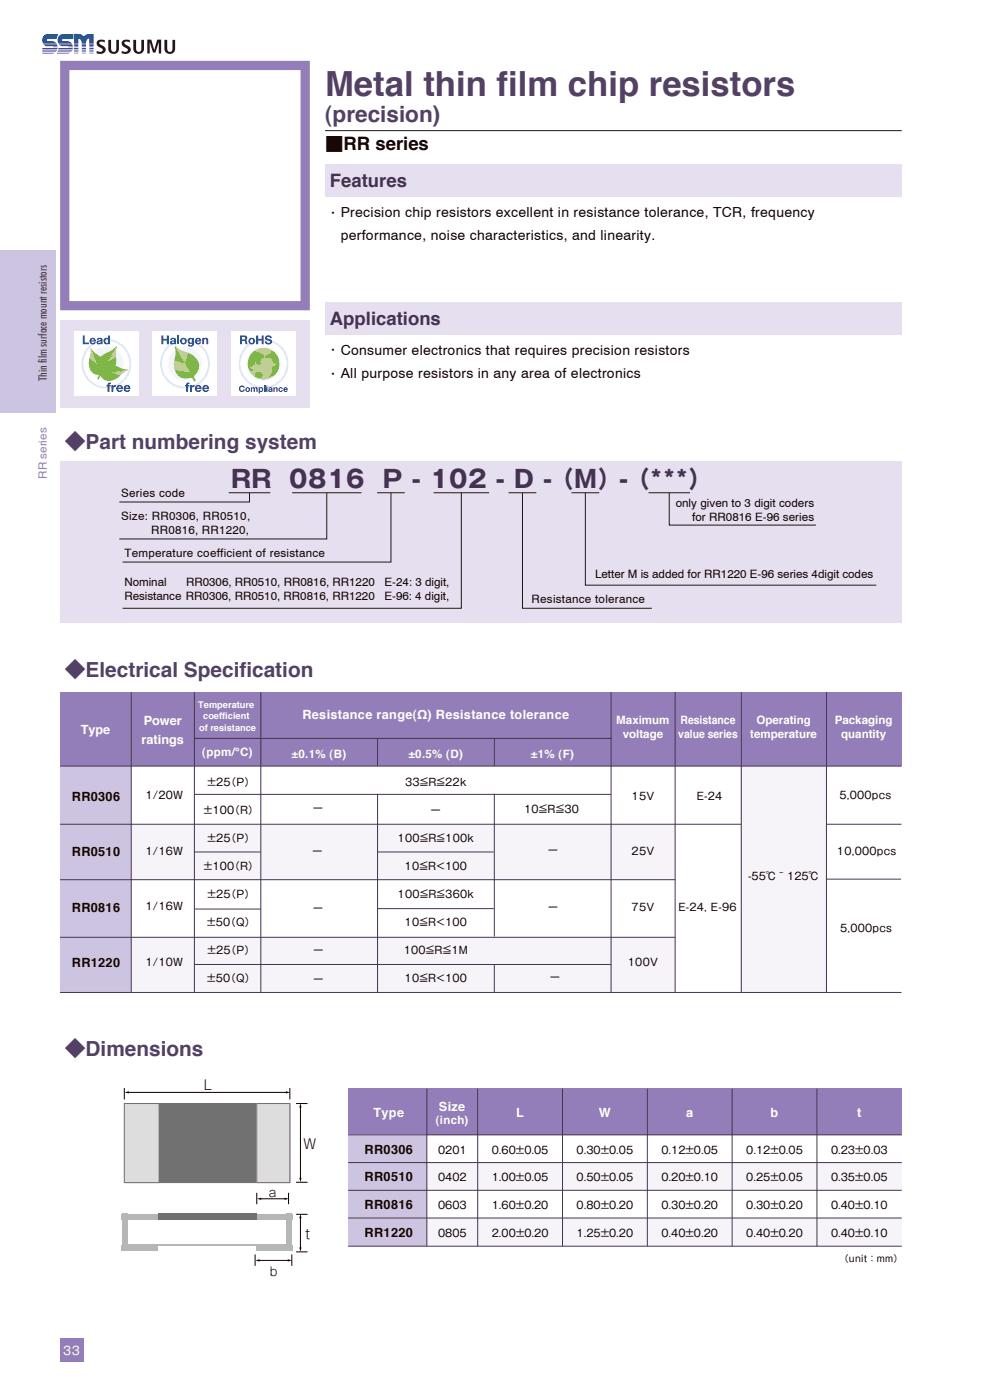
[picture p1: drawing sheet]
<svg xmlns="http://www.w3.org/2000/svg" width="213mm" height="303mm" viewBox="0 0 213 303" stroke-linecap="round" stroke-linejoin="round" font-family="sans-serif">
<g fill="#e6dfef">
<path d="M70.3 35.5h124.7v7h-124.7z"/>
<path d="M70.3 65.3h124.7v7h-124.7z"/>
<path d="M13 99.8h181.9v35h-181.9z"/>
</g>
<path d="M14 14.2h52v52h-52z" fill="#fff" stroke="#937eb9" stroke-width="2" stroke-linecap="butt"/>
<path d="M13 69.2h54v19h-54z" fill="#e6dfef"/>
<g fill="#f6f4f9">
<path d="M13 178.4h133v11.9h-133z"/>
<path d="M13 202.9h133v11.8h-133z"/>
<path d="M160.3 149.8h18.4v65h-18.4z"/>
</g>
<path d="M13 149.8h15.3v65h-15.3z" fill="#cdc4e1"/>
<path d="M13 149.8h181.9v16h-181.9z" fill="#937eb9"/>
<g fill="none" stroke="#443253" stroke-width=".22">
<path d="M28.4 149.8v65M42 159.8h90.3M42 149.8v65M56.4 149.8v65M81.6 159.8v6M106.9 159.8v6M132.1 149.8v65M146 149.8v65M160.3 149.8v65M178.7 149.8v65.1M13 165.8h181.9M13 178.4h147.3"/>
<path d="M42 171.9h90.1M81.6 171.8v43M106.9 171.8v30.9M178.8 178.4h16.1M13 190.4h133M42 184.4h14.3M42.1 196.7h14.4M81.7 184.4h25.1M178.7 190.3h16.2M13 214.8h181.9M13 202.9h133M42.1 208.7h90"/>
</g>
<path d="M75.3 245.6h119.7v6h-119.7z" fill="#fff"/>
<g fill="#f6f4f9">
<path d="M75.3 251.6h119.7v6h-119.7z"/>
<path d="M75.3 263.6h119.7v6h-119.7z"/>
</g>
<path d="M75.3 235.6h119.7v10h-119.7z" fill="#937eb9"/>
<path d="M75.3 257.6h119.7v6h-119.7z" fill="#fff"/>
<path d="M75.3 245.5h17v24.2h-17z" fill="#cdc4e1"/>
<g fill="none" stroke="#443253" stroke-width=".22">
<path d="M81.7 196.7h25.1M106.9 208.9v5.8M92.3 235.6v34.1M103.3 235.6v34.1M121.6 235.6v34.1M140 235.6v34.1M158.3 235.6v34.1M176.7 235.6v34.1M75.3 245.6h119.7M75.3 251.6h119.7M75.3 257.6h119.7M75.3 263.6h119.7"/>
<path d="M75.3 269.7h119.7"/>
</g>
<path d="M49.5 106.6h9M54 106.6v2h-28.2M63.2 106.6h15M70.7 106.6v10h-44.9M81.5 106.6h6M84.5 106.6v15h-58M123.6 106.6h6M126.6 106.6v20h62.9M140.2 106.6h9M144.7 106.6v7h31.7" fill="none" stroke="#221815" stroke-width=".22"/>
<path d="M27 238.8h35.7v17.1h-35.7z" fill="#727171"/>
<path d="M27 238.8h35.7v17.1h-35.7z" fill="none" stroke="#727171" stroke-width=".22"/>
<path d="M26.9 238.8h7.5v17.2h-7.5z" fill="#ddd"/>
<path d="M26.9 238.8h7.5v17.1h-7.5z" fill="none" stroke="#727171" stroke-width=".22"/>
<path d="M55.5 238.8h7.2v17.1h-7.2z" fill="#ddd"/>
<path d="M55.5 238.8h7.2v17.1h-7.2zM27.5 263.8h34.6v5.7h-34.6z" fill="none" stroke="#727171" stroke-width=".22"/>
<g fill="#b6b6b6">
<path d="M26.4 262.7h7.8v1.3h-7.8z"/>
<path d="M26.4 269.5h7.8v1.3h-7.8z"/>
<path d="M26.4 262.7h1.2v8.1h-1.2z"/>
<path d="M55.4 262.7h7.8v1.3h-7.8z"/>
<path d="M55.4 269.5h7.8v1.3h-7.8z"/>
<path d="M62 262.7h1.2v8.1h-1.2z"/>
</g>
<path d="M26.9 236.4l.9-.2v.5z" fill="#040000"/>
<path d="M62 236.4h-34.3" fill="none" stroke="#040000" stroke-width=".22"/>
<path d="M61.8 236.2l.9 .2-.9 .3z" fill="#040000"/>
<path d="M26.9 235.5v2.5M62.7 235.5v2.5" fill="none" stroke="#040000" stroke-width=".22"/>
<path d="M64.7 254.9h.5l-.2 .9z" fill="#040000"/>
<path d="M65 239.5v15.6" fill="none" stroke="#040000" stroke-width=".22"/>
<path d="M65 238.8l.2 .9h-.5z" fill="#040000"/>
<path d="M64 238.8h2.5M64 255.9h2.5" fill="none" stroke="#040000" stroke-width=".22"/>
<path d="M64.7 270h.5l-.2 .9z" fill="#040000"/>
<path d="M65 263.5v6.7" fill="none" stroke="#040000" stroke-width=".22"/>
<path d="M65 262.8l.2 .9h-.5z" fill="#040000"/>
<path d="M64 270.9h2.5M64 262.8h2.5" fill="none" stroke="#040000" stroke-width=".22"/>
<path d="M55.6 259.5l.9-.3v.5z" fill="#040000"/>
<path d="M56.3 259.5h5.4" fill="none" stroke="#040000" stroke-width=".22"/>
<path d="M61.5 259.2l.9 .3-.9 .2z" fill="#040000"/>
<path d="M55.5 258.2v2.4M62.4 258.2v2.4" fill="none" stroke="#040000" stroke-width=".22"/>
<path d="M55.2 272.8l.9-.3v.5z" fill="#040000"/>
<path d="M56 272.8h6.4" fill="none" stroke="#040000" stroke-width=".22"/>
<path d="M62.2 272.5l.9 .3-.9 .2z" fill="#040000"/>
<path d="M55.2 271.5v2.5M63.1 271.5v2.5" fill="none" stroke="#040000" stroke-width=".22"/>
<path d="M34.2 262.5h21.2v1.5h-21.2z" fill="#727171"/>
<path d="M93.8 106.6h12M99.8 106.6v25h-73.3M110 106.6h6M113 106.6v25h28" fill="none" stroke="#221815" stroke-width=".22"/>
<path d="M13 289.8h5v5h-5z" fill="#937eb9"/>
<path d="M0 54.3h12v35h-12z" fill="#cdc4e1"/>
<path d="M70.3 28.3h124.7" fill="none" stroke="#221815" stroke-width=".22"/>
<g fill="#fff">
<path d="M16 71.7h14v14h-14z"/>
<path d="M33 71.7h14v14h-14z"/>
<path d="M50 71.7h14v14h-14z"/>
</g>
<circle cx="57" cy="78.7" r="5.2" fill="none" stroke="#e9f5fc" stroke-width=".5"/>
<circle cx="57" cy="78.7" r="5.2" fill="none" stroke="#d1eaf7" stroke-width=".22"/>
<circle cx="57" cy="78.7" r="3.6" fill="#e9f5fc"/>
<circle cx="57" cy="78.7" r="3.6" fill="none" stroke="#f5fafe" stroke-width=".4"/>
<g fill="#054a97">
<path d="M55.4 72.6h.4v.7h.8v-.7h.4v1.9h-.4v-.8h-.8v.8h-.4z"/>
<path d="M57.5 72.7l.5-.1a.64 .64 0 0 1 .8 .6h-.4l-.4-.3-.3 .2 .2 .2a.79 .79 0 0 1 .9 .9 .85 .85 0 0 1-.9 .3 .85 .85 0 0 1-.6-.6h.4a.41 .41 0 0 0 .3 .3 .41 .41 0 0 0 .4-.2l-.3-.3a.61 .61 0 0 1-.7-.2 .61 .61 0 0 1 .1-.8z"/>
<path d="M51.8 83.6a.62 .62 0 0 1 1.1 .3h-.3l-.1-.2a.4 .4 0 0 0-.5 .4 .4 .4 0 0 0 .6 .3v-.1h.3a.67 .67 0 0 1-1 .4 .67 .67 0 0 1-.1-1.1z"/>
<path d="M54.2 83.8h.3v.2l.3-.2 .3 .2 .5-.2 .1 .4v.6h-.2l-.1-.7-.1-.1-.2 .1v.7h-.3v-.7l-.1-.1-.2 .2v.6h-.3z"/>
<path d="M57.1 83.5h.3v1.3h-.3z"/>
<path d="M59.1 83.8h.3v.2l.5-.1 .1 .9h-.2v-.5l-.2-.3-.2 .1v.7h-.3z"/>
<path d="M60.4 83.9l.5-.1 .3 .4-.4-.2a.28 .28 0 0 0-.3 .3 .28 .28 0 0 0 .3 .3l.4-.2a.5 .5 0 0 1-.8 .3 .5 .5 0 0 1 0-.8z"/>
<path d="M52.3 72.9v.6l.7-.1-.1-.4zM51.9 72.6h1a.52 .52 0 0 1 .6 .4 .52 .52 0 0 1-.3 .6l.2 .3 .1 .6h-.4l-.1-.6-.3-.1h-.4v.7h-.4z"/>
<path d="M54 73.9a.4 .4 0 0 0 .8 0 .4 .4 0 0 0-.8 0zM53.7 73.8a.72 .72 0 0 1 1.4 0 .72 .72 0 0 1-1.4 0z"/>
<path d="M53.3 84.3a.28 .28 0 0 0 .5 0 .28 .28 0 0 0-.5 0zM53 84.3a.55 .55 0 0 1 1.1 0 .55 .55 0 0 1-1.1 0z"/>
<path d="M56.1 84.3a.3 .3 0 0 0 .6 0 .3 .3 0 0 0-.6 0zM55.9 83.8h.3v.2a.45 .45 0 0 1 .6 0 .45 .45 0 0 1 0 .6 .45 .45 0 0 1-.6 .1v.4h-.3z"/>
<path d="M57.6 83.8h.2v1h-.2zM57.6 83.5h.2v.2h-.2z"/>
<path d="M58.3 84.4l.1 .2 .2-.3zM58.1 83.9l.4-.1 .3 .1 .1 .9-.9-.1 .1-.3 .5-.3-.1-.1-.5 .1z"/>
<path d="M61.6 84.1l-.1 .1h.5l-.2-.2zM61.5 83.9h.5l.2 .5h-.7l.1 .2 .6-.1a.51 .51 0 0 1-.8 .2 .51 .51 0 0 1 .1-.8z"/>
</g>
<circle cx="57" cy="78.7" r="3.4" fill="#bcd152"/>
<g fill="#6db131">
<path d="M55.5 80.6l.5 .2 .2-.1a.61 .61 0 0 1 .4 .8 .61 .61 0 0 1-.9 .3l-.4-.6z"/>
<path d="M54.7 76.2l.5-.3 .3 .4 .7 .2 .9 .6-.6 .4-.8 1.2-.3-.2 .1-.4-.3 .1a.61 .61 0 0 1-.7 .8l-.5 .4 .1 .4 .5 .4h-.7a3.4 3.4 0 0 1 .8-4z"/>
<path d="M57.5 77.1a1.63 1.63 0 0 0 1.3-1h.2a2.36 2.36 0 0 1 1.2 2.6l.1 .1a2.09 2.09 0 0 1-.6 2l-.4 .4-.9 .2a1.72 1.72 0 0 0 .5-1.7l.1-.2 .8-.5a.58 .58 0 0 0-.6-.6 1.49 1.49 0 0 0-1-1.1l-.7 .1z"/>
<path d="M56.2 78.5l.2 .1h-.2z"/>
<path d="M55.8 78.8l.3-.2z"/>
</g>
<circle cx="40" cy="78.7" r="5.2" fill="none" stroke="#e9f5fc" stroke-width=".5"/>
<circle cx="40" cy="78.7" r="5.2" fill="none" stroke="#d1eaf7" stroke-width=".22"/>
<circle cx="40" cy="78.7" r="3.6" fill="#e9f5fc"/>
<circle cx="40" cy="78.7" r="3.6" fill="none" stroke="#f5fafe" stroke-width=".4"/>
<path d="M37.9 75a5.8 5.8 0 0 0 2.7 1.4l-.6 2.3z" fill="#bcd152"/>
<g fill="#8aba2a">
<path d="M37.9 75l2.1 3.7-2.3-.6a5.7 5.7 0 0 0 .2-3.1z"/>
<path d="M40.6 76.4l1 .4 .6 .6-1.1 3.2-1.1-1.9z"/>
</g>
<path d="M37.8 80l3.3 .6 1.1 1.9h-.3l-.2-.5a.85 .85 0 0 0-1.1-.1 2.36 2.36 0 0 1-2.8-1.9z" fill="#6db131"/>
<path d="M37.7 78.1l2.3 .6 1.1 1.9-3.3-.6-.2-.8z" fill="#bcd152"/>
<g fill="#6db131">
<path d="M41.9 81.6l.4 .7-.1 .2-.3-.6z"/>
<path d="M42.2 77.4a2.65 2.65 0 0 1-.2 4l-.1 .5-.8-1.3z"/>
</g>
<g fill="#054a97">
<path d="M34.9 72.6h.4v.7h.8v-.7h.4v1.9h-.4v-.8h-.8v.8h-.4z"/>
<path d="M38.3 72.6h.4v1.9h-.4z"/>
<path d="M43.7 73.1h.4v.2l.3-.2 .4 .1 .2 .2v1.1h-.4v-1l-.2-.1-.3 .2v.9h-.4z"/>
<path d="M40.3 83l.7-.2v.3l-.3 .2h.2v.3h-.2v1.2h-.4v-1.2h-.3v-.3h.3z"/>
<path d="M41.1 83.3h.4v.3l.3-.3h.2v.4l-.5 .2v.9h-.4z"/>
<path d="M37.2 74v.3h.2l.2-.1 .1-.4zM36.9 73.3l.2-.2a.63 .63 0 0 1 .9 .4l.1 1h-.4v-.1a.49 .49 0 0 1-.7 .2 .49 .49 0 0 1-.2-.7 .49 .49 0 0 1 .6-.2l.3-.2-.1-.1-.8 .2z"/>
<path d="M39.3 73.9a.4 .4 0 0 0 .8 0 .4 .4 0 0 0-.8 0zM38.9 73.8a.75 .75 0 0 1 1.5 0 .75 .75 0 0 1-1.5 0z"/>
<path d="M40.8 73.8a.4 .4 0 0 0 .8 0 .4 .4 0 0 0-.8 0zM40.7 73.3l.5-.2 .4 .2v-.2h.3v1.5a.7 .7 0 0 1-.6 .4 .7 .7 0 0 1-.7-.4h.4a.33 .33 0 0 0 .5 .1 .33 .33 0 0 0 .1-.4 .64 .64 0 0 1-1-.1 .64 .64 0 0 1 .1-.9z"/>
<path d="M42.7 73.4l-.2 .3h.6l-.1-.3zM42.4 73.3a.68 .68 0 0 1 .8-.1 .68 .68 0 0 1 .3 .7h-1l.1 .2a.34 .34 0 0 0 .6 0h.3a.71 .71 0 0 1-1.1 .3 .71 .71 0 0 1 0-1.1z"/>
<path d="M42.7 83.7l-.2 .2h.7l-.2-.3zM42.3 83.5a.73 .73 0 0 1 .9-.1 .73 .73 0 0 1 .4 .8h-1.1l.1 .2a.37 .37 0 0 0 .6 0h.4a.76 .76 0 0 1-1.2 .3 .76 .76 0 0 1-.1-1.2z"/>
<path d="M44.3 83.7l-.1 .2h.6l-.2-.3zM44 83.5a.73 .73 0 0 1 .8-.1 .73 .73 0 0 1 .4 .8h-1v.2a.37 .37 0 0 0 .6 0h.4a.76 .76 0 0 1-1.2 .3 .76 .76 0 0 1 0-1.2z"/>
</g>
<circle cx="23" cy="78.7" r="5.2" fill="none" stroke="#e9f5fc" stroke-width=".5"/>
<circle cx="23" cy="78.7" r="5.2" fill="none" stroke="#d1eaf7" stroke-width=".22"/>
<circle cx="23" cy="78.7" r="3.6" fill="#e9f5fc"/>
<circle cx="23" cy="78.7" r="3.6" fill="none" stroke="#f5fafe" stroke-width=".4"/>
<g fill="#054a97">
<path d="M17.9 72.6h.4v1.6h.9v.3h-1.3z"/>
<path d="M23.3 83l.7-.2v.3l-.3 .2h.2v.3h-.2v1.2h-.4v-1.2h-.3v-.3h.3z"/>
<path d="M24.1 83.3h.4v.3l.3-.3h.2v.4l-.5 .2v.9h-.4z"/>
<path d="M19.9 73.4l-.2 .3h.6l-.1-.3zM19.6 73.3a.68 .68 0 0 1 .8-.1 .68 .68 0 0 1 .3 .7h-1l.1 .2a.34 .34 0 0 0 .6 0h.3a.71 .71 0 0 1-1.1 .3 .71 .71 0 0 1 0-1.1z"/>
<path d="M21.3 74v.3h.2l.2-.1 .1-.4zM21 73.3l.3-.2a.63 .63 0 0 1 .9 .4v1h-.4v-.1a.49 .49 0 0 1-.6 .2 .49 .49 0 0 1-.3-.7 .49 .49 0 0 1 .7-.2l.2-.2-.1-.1-.8 .2z"/>
<path d="M22.7 73.8a.4 .4 0 0 0 .8 0 .4 .4 0 0 0-.8 0zM22.5 73.3l.5-.2 .4 .2v-.7h.4v1.9h-.4v-.2a.67 .67 0 0 1-.9 0 .67 .67 0 0 1 0-1z"/>
<path d="M25.7 83.7l-.2 .2h.7l-.2-.3zM25.3 83.5a.73 .73 0 0 1 .9-.1 .73 .73 0 0 1 .4 .8h-1.1l.1 .2a.37 .37 0 0 0 .6 0h.4a.76 .76 0 0 1-1.2 .3 .76 .76 0 0 1-.1-1.2z"/>
<path d="M27.3 83.7l-.1 .2h.6l-.2-.3zM27 83.5a.73 .73 0 0 1 .8-.1 .73 .73 0 0 1 .4 .8h-1v.2a.37 .37 0 0 0 .6 0h.4a.76 .76 0 0 1-1.2 .3 .76 .76 0 0 1 0-1.2z"/>
</g>
<g fill="#6db131">
<path d="M23.3 78.3l1.8-1v1.1l-.1 .7-3.3 1.9z"/>
<path d="M21.8 81l3.2-1.9 .6 .3-1.4 1.2z"/>
</g>
<path d="M25.2 75l-.2 1.1 .1 1.2-1.8 1z" fill="#bcd152"/>
<path d="M23.3 76.3l1-.6 .9-.7-1.9 3.3z" fill="#8aba2a"/>
<path d="M24.2 80.6l3.5-.6-1 .6-.7 .7z" fill="#bcd152"/>
<path d="M24.2 80.6l1.4-1.2 1 .4 1 .2z" fill="#8aba2a"/>
<g fill="#6db131">
<path d="M21.7 77.3l.6-.5 1-.5v2l-1.6 2.7z"/>
<path d="M21.7 81l.9-.1 2 1.3a2.18 2.18 0 0 1-2.8-.8l-.5 .6-.2 .1z"/>
<path d="M19.3 79.1l2.1 1.1 .3 .8-.6 1.1v-.2l.3-.7a2.21 2.21 0 0 1-2.1-2.1z"/>
<path d="M21.2 76.9l.5 .4v3.6l-.8-2.2z"/>
</g>
<g fill="#8aba2a">
<path d="M22.6 80.9l1.6-.3 1.8 .7-1.4 .9z"/>
<path d="M19.6 75.4l.7 .8 .9 .7-.3 1.8z"/>
<path d="M19.4 77.5l1.5 1.2 .5 1.5-2.1-1.1z"/>
</g>
<path d="M19.6 75.4l1.3 3.3-1.5-1.2 .2-1z" fill="#bcd152"/>
<path d="M9.2 11.4v.2h2.3l.2-.2zM9.3 9.4l.2 .3h2.8l-.1-.3zM9.6 9.8l.3 .2h2.5v-.2zM9.5 7.7l-.4 .8 .2 .8h2.8l-.1-.1a2.54 2.54 0 0 0-1.8-.3l-.1-.2 .2-.2 1.9-.1 .4-1h-2.5zM11.5 10.1v.1h1l-.1-.1zM9.2 11.1v.1l2.9-.1zM9.2 10.7v.2h3.1v-.2zM9.2 10.4v.2h3.2v-.2zM12.3 11.4v.2h2.5l.2-.2zM13 9.8l.2 .2h2.5v-.2zM12.6 10.7v.2h3l.1-.2zM12.4 11.1v.1l3.1-.1zM12.8 7.8a1.51 1.51 0 0 0-.2 1.5h2.8l-.5-.4h-1.3l-.2-.2 .2-.2h2.3v-1.1h-2.4zM12.6 9.4l.3 .3h2.8l-.2-.3zM12.6 10.4v.2h3.1v-.2zM14.8 10.1v.1h1zM19.3 10.1v.1h.9v-.1zM19.3 10.7v.2h.9v-.2zM19.3 9.8v.2h.9v-.2zM19.3 10.4v.2h.9v-.2zM19.3 11.4v.1h.9v-.1zM19.3 9.4v.3h.9v-.3zM17.7 11.4v.1h.9v-.1zM16 11.4v.1h.9v-.1zM16 10.7v.2h.9v-.2zM17.7 10.1v.1h.9v-.1zM16 10.1v.1h.9v-.1zM17.7 10.4v.2h.9v-.2zM16 9.8v.2h.9v-.2zM16 9.4v.3h.9v-.3zM17.7 9.8v.2h.9v-.2zM17.7 9.4v.3h.9v-.3zM19.3 11.1l.9 .1zM17.7 11.1l.9 .1zM16 10.4v.2h.9v-.2zM17.7 10.7v.2h.9v-.2zM16 11.1l.9 .1zM16 7.4v1.9h.9v-1l.7 .5 .1 .5h.9a.88 .88 0 0 1 .7-1v1h.9v-1.9h-1.2l-.9 .5a2.29 2.29 0 0 0-2.1-.5z" fill="#004ea2"/>
<g fill="#221815">
<path d="M21 9a1.57 1.57 0 0 1 1.7-.3v.5l-.5-.2a.45 .45 0 0 0-.5 0 .45 .45 0 0 0-.1 .5l.2 .2a1 1 0 0 1 .9 .6 1 1 0 0 1-.2 1.1l-.8 .3-.8-.2v-.5l.5 .2a.5 .5 0 0 0 .6-.1 .5 .5 0 0 0 .1-.5l-.2-.2a1.13 1.13 0 0 1-.9-1.4z"/>
<path d="M23.4 8.6h.6v2.1a.55 .55 0 0 0 .6 .5 .55 .55 0 0 0 .5-.5l.1-2.1h.5v1.9a1.16 1.16 0 0 1-1.1 1.2 1.16 1.16 0 0 1-1.2-1.2z"/>
<path d="M26.4 9a1.57 1.57 0 0 1 1.7-.3v.5l-.4-.2a.45 .45 0 0 0-.6 0 .45 .45 0 0 0-.1 .5l.2 .2a1 1 0 0 1 1 .6 1 1 0 0 1-.2 1.1l-.8 .3-.9-.2v-.5l.6 .2a.5 .5 0 0 0 .5-.1 .5 .5 0 0 0 .2-.5l-.3-.2a1.13 1.13 0 0 1-.9-1.4z"/>
<path d="M35.6 8.6h.6v2.1a.55 .55 0 0 0 .5 .5 .55 .55 0 0 0 .6-.5v-2.1h.6v1.9a1.16 1.16 0 0 1-1.2 1.2 1.16 1.16 0 0 1-1.1-1.2z"/>
<path d="M28.8 8.6h.6l.1 2.1a.55 .55 0 0 0 .5 .5 .55 .55 0 0 0 .5-.5l.1-2.1h.5v1.9a1.16 1.16 0 0 1-1.1 1.2 1.16 1.16 0 0 1-1.2-1.2z"/>
<path d="M31.9 8.6h.8l.7 2.2 .6-2.2h.8v3h-.5v-2.5l-.7 2.3h-.5l-.7-2.3v2.5h-.5z"/>
</g>
<text font-size="7.5" fill="#534065" x="70.3" y="20.8">Metal thin film chip resistors</text>
<g font-size="5.3" fill="#443253">
<text x="50" y="105.6">RR</text>
<text x="62.5" y="105.6">0816</text>
<text x="82.8" y="105.6">P - 102 - D - （M）- （***）</text>
</g>
<text font-size="4.9" fill="#534065" x="70.3" y="26.3">(precision)</text>
<g font-size="4.5" fill="#534065">
<text x="14" y="97.2">◆Part numbering system</text>
<text x="14" y="146.6">◆Electrical Specification</text>
<text x="14" y="228.6">◆Dimensions</text>
</g>
<text font-size="4" fill="#150301" x="70.3" y="32.6">■RR series</text>
<g font-size="4" fill="#443253">
<text x="71.3" y="40.4">Features</text>
<text x="71.3" y="70.3">Applications</text>
</g>
<g font-size="3" fill="#150301">
<text x="70.5" y="47.2">・Precision chip resistors excellent in resistance tolerance, TCR, frequency</text>
<text x="73.7" y="51.9">performance, noise characteristics, and linearity.</text>
<text x="70.5" y="76.9">・Consumer electronics that requires precision resistors</text>
<text x="70.5" y="81.9">・All purpose resistors in any area of electronics</text>
</g>
<g font-size="2.9" fill="#150301">
<text x="44.1" y="236">L</text>
<text x="65.7" y="248.6">W</text>
<text x="66" y="268.1">t</text>
</g>
<g font-size="2.8" fill="#fff">
<text x="65.4" y="155.7">Resistance range(Ω) Resistance tolerance</text>
<text x="17.4" y="158.8">Type</text>
<text x="30.6" y="161">ratings</text>
<text x="31.1" y="157">Power</text>
<text x="80.8" y="241.9">Type</text>
<text x="94.9" y="240.4">Size</text>
<text x="111.6" y="241.8">L</text>
<text x="129.5" y="241.8">W</text>
<text x="148.4" y="241.8">a</text>
<text x="166.6" y="241.8">b</text>
<text x="185.3" y="241.8">t</text>
</g>
<g font-size="2.8" fill="#150301">
<text x="78.9" y="249.7">RR0306</text>
<text x="78.9" y="255.7">RR0510</text>
<text x="78.9" y="261.7">RR0816</text>
<text x="78.9" y="267.7">RR1220</text>
</g>
<g font-size="2.7" fill="#150301">
<text x="15.5" y="173.4">RR0306</text>
<text x="15.5" y="185.4">RR0510</text>
<text x="15.5" y="197.3">RR0816</text>
<text x="15.5" y="209.3">RR1220</text>
</g>
<g font-size="2.6" fill="#150301">
<text x="58.1" y="259.1">a</text>
<text x="58.3" y="276.1">b</text>
</g>
<text font-size="2.5" fill="#47414d" x="10.1" y="82.5" transform="rotate(-90 10.1 82.5)">Thin film surface mount resistors</text>
<text font-size="2.5" fill="#937eb9" x="10.1" y="103.6" transform="rotate(-90 10.1 103.6)">RR series</text>
<g font-size="2.5" fill="#150301">
<text x="26.2" y="107.6">Series code</text>
<text x="26.2" y="112.6">Size: RR0306, RR0510,</text>
<text x="146.1" y="109.8">only given to 3 digit coders</text>
<text x="149.7" y="112.8">for RR0816 E-96 series</text>
<text x="32.7" y="115.5">RR0816, RR1220,</text>
<text x="26.9" y="120.6">Temperature coefficient of resistance</text>
<text x="128.7" y="125.2">Letter M is added for RR1220 E-96 series 4digit codes</text>
<text x="26.9" y="126.8">Nominal</text>
<text x="26.9" y="129.8">Resistance RR0306, RR0510, RR0816, RR1220</text>
<text x="40.2" y="126.8">RR0306, RR0510, RR0816, RR1220</text>
<text x="83.1" y="129.8">E-96: 4 digit,</text>
<text x="83.2" y="126.8">E-24: 3 digit,</text>
<text x="115" y="130.6">Resistance tolerance</text>
</g>
<g font-size="2.5" fill="#fff">
<text x="133.3" y="156.8">Maximum</text>
<text x="134.7" y="159.8">voltage</text>
<text x="146.7" y="159.8">value series</text>
<text x="147.2" y="156.8">Resistance</text>
<text x="162.2" y="159.8">temperature</text>
<text x="163.6" y="156.8">Operating</text>
<text x="180.5" y="156.8">Packaging</text>
<text x="181.9" y="159.8">quantity</text>
<text x="43.7" y="163.7">(ppm/°C)</text>
<text x="63.1" y="164">±0.1% (B)</text>
<text x="88.4" y="164">±0.5% (D)</text>
<text x="114.9" y="164">±1% (F)</text>
<text x="94.3" y="243.4">(inch)</text>
<text x="13.7" y="293.3">33</text>
</g>
<g font-size="2.3" fill="#150301">
<text x="94.8" y="249.7">0201</text>
<text x="106.3" y="249.7">0.60±0.05</text>
<text x="124.7" y="249.7">0.30±0.05</text>
<text x="143" y="249.7">0.12±0.05</text>
<text x="161.4" y="249.7">0.12±0.05</text>
<text x="179.7" y="249.7">0.23±0.03</text>
<text x="94.8" y="255.7">0402</text>
<text x="106.3" y="255.7">1.00±0.05</text>
<text x="124.7" y="255.7">0.50±0.05</text>
<text x="143" y="255.7">0.20±0.10</text>
<text x="161.4" y="255.7">0.25±0.05</text>
<text x="179.7" y="255.7">0.35±0.05</text>
<text x="94.8" y="261.7">0603</text>
<text x="106.3" y="261.7">1.60±0.20</text>
<text x="124.7" y="261.7">0.80±0.20</text>
<text x="143" y="261.7">0.30±0.20</text>
<text x="161.4" y="261.7">0.30±0.20</text>
<text x="179.7" y="261.7">0.40±0.10</text>
<text x="94.8" y="267.7">0805</text>
<text x="106.3" y="267.7">2.０0±0.20</text>
<text x="124.7" y="267.7">1.25±0.20</text>
<text x="143" y="267.7">0.40±0.20</text>
<text x="161.4" y="267.7">0.40±0.20</text>
<text x="179.7" y="267.7">0.40±0.10</text>
</g>
<g font-size="2.2" fill="#150301">
<text x="31.5" y="173">1/20W</text>
<text x="44.6" y="170.1">±25</text>
<text x="48.8" y="170.1">（P）</text>
<text x="87.6" y="170.1">33≦R≦22k</text>
<text x="136.6" y="173.1">15V</text>
<text x="150.7" y="173.1">E-24</text>
<text x="181.5" y="173">5,000pcs</text>
<text x="43.8" y="176.2">±100</text>
<text x="49.6" y="176.2">（R）</text>
<text x="67.6" y="175.7">ー</text>
<text x="93.1" y="176.2">ー</text>
<text x="113.3" y="175.9">10≦R≦30</text>
<text x="31.5" y="185">1/16W</text>
<text x="44.6" y="182.2">±25</text>
<text x="48.8" y="182.2">（P）</text>
<text x="67.5" y="185">ー</text>
<text x="86" y="182.2">100≦R≦100k</text>
<text x="118.4" y="184.9">ー</text>
<text x="136.6" y="185.1">25V</text>
<text x="181" y="185">10,000pcs</text>
<text x="43.8" y="188.3">±100</text>
<text x="49.6" y="188.3">（R）</text>
<text x="87.5" y="188.3">10≦R&lt;100</text>
<text x="161.8" y="190.4">-55℃ ̃ 125℃</text>
<text x="31.5" y="197">1/16W</text>
<text x="44.6" y="194.4">±25</text>
<text x="48.8" y="194.4">（P）</text>
<text x="67.6" y="197.5">ー</text>
<text x="86" y="194.4">100≦R≦360k</text>
<text x="118.4" y="197.3">ー</text>
<text x="136.6" y="197.1">75V</text>
<text x="146.7" y="197.2">E-24, E-96</text>
<text x="44.6" y="200.4">±50</text>
<text x="48.7" y="200.4">（Q）</text>
<text x="87.5" y="200.4">10≦R&lt;100</text>
<text x="181.6" y="201.8">5,000pcs</text>
<text x="31.5" y="209">1/10W</text>
<text x="44.6" y="206.5">±25</text>
<text x="48.8" y="206.5">（P）</text>
<text x="67.8" y="206.5">ー</text>
<text x="87.3" y="206.5">100≦R≦1M</text>
<text x="135.8" y="209.1">100V</text>
<text x="44.6" y="212.6">±50</text>
<text x="48.7" y="212.6">（Q）</text>
<text x="67.8" y="212.7">ー</text>
<text x="87.5" y="212.6">10≦R&lt;100</text>
<text x="118.9" y="212.4">ー</text>
</g>
<g font-size="2" fill="#fff">
<text x="42.9" y="153.1">Temperature</text>
<text x="43.9" y="155.6">coefficient</text>
<text x="43" y="158.1">of resistance</text>
</g>
<text font-size="2" fill="#150301" x="181.5" y="273.1">（unit：mm）</text>
</svg>
